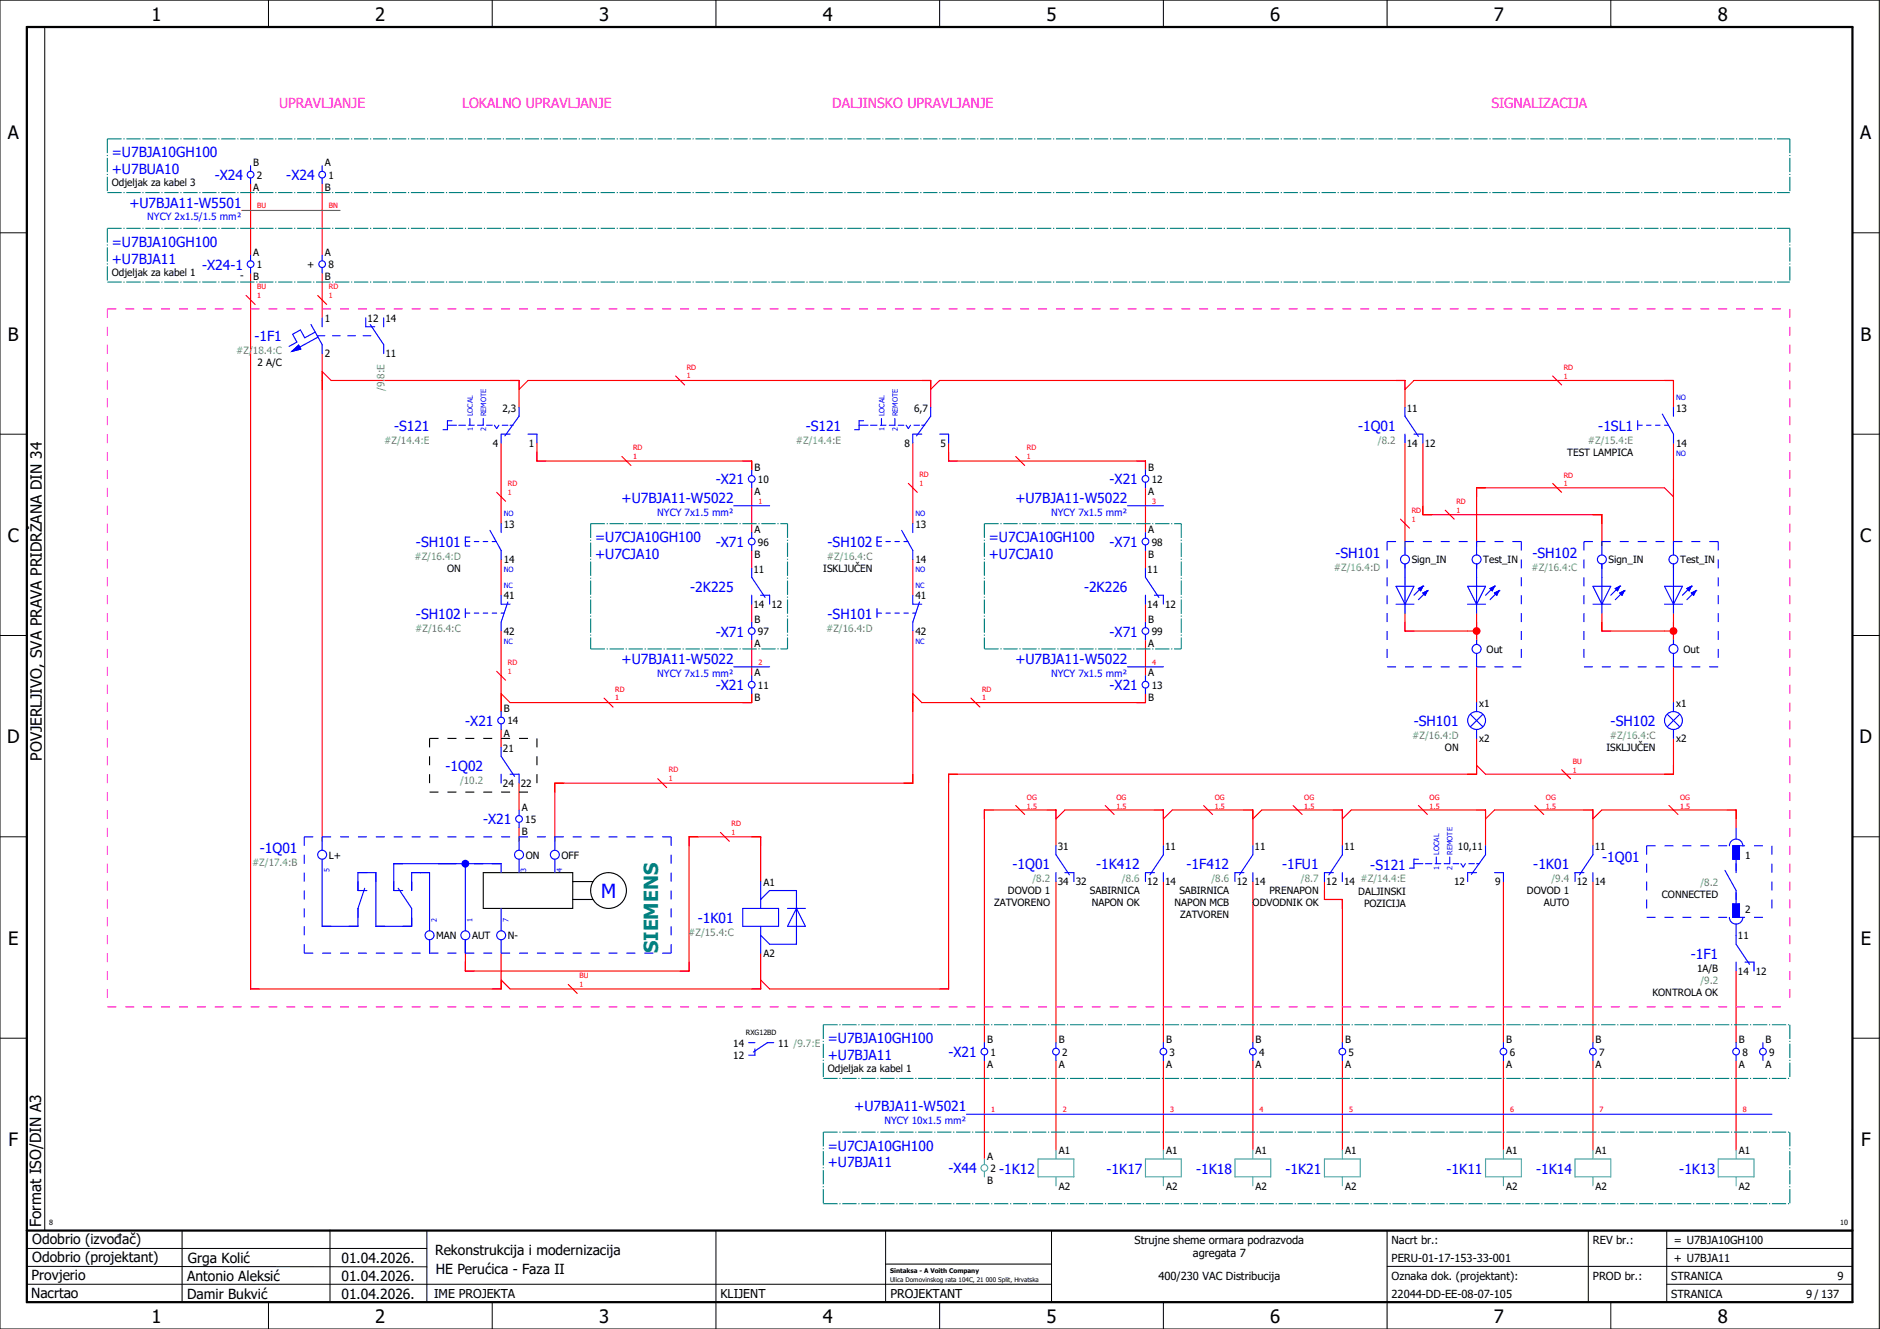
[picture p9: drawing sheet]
<svg xmlns="http://www.w3.org/2000/svg" width="420mm" height="297mm" viewBox="0 0 420 297" stroke-linecap="round" stroke-linejoin="round" font-family="sans-serif">
<g fill="none" stroke="#000" stroke-width=".22">
<path d="M0 0h420v297h-420zM10 6v269M60 0v6M110 0v6M160 0v6M210 0v6M260 0v6M310 0v6M360 0v6M0 52h6M414 52h6M0 97h6"/>
<path d="M414 97h6M0 142h6M414 142h6M414 176.3v87.4M0 187h6M414 187h6M0 232h6M414 232h6M6 279h89.4M40.7 275v16M73.7 274.9v16M95.4 275.1v16"/>
<path d="M160 275v22M197.9 275.1v16M310 275v22M355 275v16M372.5 279h41.5M372.5 275v16M414 275h-179v16M6 283l89.4 .1M6 287h229M60 291v6M110 291v6M197.9 282.5h37.1"/>
<path d="M210 291v6M260 291v6M310 283h104M360 291v6M372.5 287h41.5"/>
</g>
<path d="M6 6h408v285h-408zM6 275h408" fill="none" stroke="#000" stroke-width=".5"/>
<g fill="none" stroke="#f00" stroke-width=".25">
<path d="M56 41v16M72 41v16M56 61v160h56v-8M72 61v10M72 79v109M74 85h42v6M112 99v18M116 87l2-2h90v6M120 99v4h48v2M204 99v18M210 85h104v6M212 99v4h44v2"/>
<path d="M314 99v23M316 85h58v6M318 99v16h40v7M374 99v23M168 109v10M256 109v10M372 109h-42v13M112 125v8M168 123v4M168 135v4M204 125v8M256 123v4"/>
<path d="M256 135v4M314 137v4h16M330 137v7M358 137v4h14M374 137v7M112 155l2 2h54v-2M112 141v18M168 143v8M204 155l2 2h50v-2M204 141v34h-80v13M256 143v8M330 149v8"/>
<path d="M374 149v8M112 163v4M116 175v6M330 165v8h-118v48h-40M374 165v8h-42M116 185v3M170 197v-10h-16v30h-50v-4M236 189v-8h-16v52M236 183l2-2h22v8M236 197v36M260 183l2-2h18v8M260 197v36"/>
<path d="M280 183l2-2h18v8M280 197v36M296 197v4h4v32M300 183l2-2h30v8M332 183l2-2h22v8M336 197v36M356 183l2-2h30v4M356 197v36M170 213v8h-56l-2-2M388 217v16M220 237v22M236 237v20"/>
<path d="M260 237v20M280 237v20M300 237v20M336 237v20M356 237v20M388 237v20"/>
</g>
<path d="M314 126v3M330 126v3M358 126v3M374 126v3" fill="none" stroke="#00f" stroke-width=".25"/>
<circle cx="330" cy="141" r=".88" fill="#f00"/>
<path d="M358 139v2h2M374 139v4M372 141h2" fill="none" stroke="#f00" stroke-width=".25"/>
<circle cx="374" cy="141" r=".88" fill="#f00"/>
<g fill="none" stroke="#f00" stroke-width=".25">
<path d="M74 85l-2-2v4M206 85h2v2l2-2M312 85h2v2l2-2M372 85h2v2M318 113v2h2M332 109h-2v2M356 115h2v2M374 107v4l-2-2M214 173h-2v2M328 173h2v-2l2 2M374 171v2h-2M212 219v2h-2"/>
<path d="M168 221h2v-2l2 2"/>
</g>
<g fill="none" stroke="#000" stroke-width=".25">
<path d="M108 195h20v8h-20zM128 197h4.5"/>
<circle cx="136" cy="199" r="4"/>
</g>
<path d="M72 192v15h8v-4l1.5-4.5M80 197v2h2M84 195v12h8v-4l-3-4.5M88 197v2h2M88 193h24M92 197v2M104 193v15M116 192v3M124 192v3" fill="none" stroke="#00f" stroke-width=".25"/>
<circle cx="104" cy="193" r=".87" fill="#00f"/>
<g fill="none" stroke="#00f" stroke-width=".25">
<path d="M56 37v1.3M56 39.8v1.2M72 37v1.3M72 39.8v1.2M56 57v1.3M56 59.8v1.2M72 57v1.3M72 59.8v1.2M65.2 78.5l1.5-1.4 .5 .9zM69.5 72.5l2.5 4.5v2M70.4 74.2l-2.3 1.3-1-1.8-1.7 1 1 1.8-1.8 .9M70.9 75h1.7"/>
<path d="M71.1 75.3l-4.1 2.3M72 71v2M74.3 75h1.7M77.7 75h1.7M81.2 75h1.7M81.7 71v2h2.1M82.8 72.5l3 4.5v2M85.8 71v2M100 95h2M101 94h-1v2h-1M102.6 95h1.4M104.7 95h1.3"/>
<path d="M105 93.5v1.5M108 93.5v1.5h-1.3M108.8 95h1.2M110.5 95l.5 .8 .5-.8M112.3 95h1.2M114 97h-2v2M114 95h.7M116 91v2l-3.2 4.4M118 97h2v2M192 95h2M193 94h-1v2h-1M194.5 95h1.5"/>
<path d="M196.8 95h1.2M197 93.5v1.5M200 93.5v1.5h-1.2M200.7 95h1.3M202.5 95l.5 .8 .5-.8M204.2 95h1.3M206 97h-2v2M206 95h.7M208 91v2l-3.2 4.4M210 97h2v2M314 91v2l3 4.5M314 97v2"/>
<path d="M316 97h2v2M366 95h1M366 94v2M368 95h1M370 95h1M371.5 92.5l2.5 4.5v2M372 95h.9M374 91v2M109.5 118.5l2.5 4.5v2M112 117v2M164 113h8M168 105v1.3"/>
<path d="M168 107.8v1.2M168 119v1.3M201.5 118.5l2.5 4.5v2M204 117v2M252 113h8M256 105v1.3M256 107.8v1.2M256 119v1.3M104 136v2M104 121h1M104 137h1M105 120h-1v2h1"/>
<path d="M106 121h1M106 137h1M108 121h1M108 137h1M110 121h.9M110 137h1M112 133v2h2M112 137h.7M112 139v2M113.5 134.5l-1.5 4.5M168 127v2l3 4.5M168 121.8v1.2"/>
<path d="M168 133v2M168 139v1.3M170 133h2v2M196 121h1M196 136v2M196 137h1M197 120h-1v2h1M198 121h1M198 137h1M200 121h1M200 137h1M202 121h.9"/>
<path d="M202 137h1M204 133v2h2M204 137h.6M204 139v2M205.5 134.5l-1.5 4.5M256 127v2l3 4.5M256 121.8v1.2M256 133v2M256 139v1.3M258 133h2v2M312 131h4l-2 4zM312 135h4"/>
<path d="M314 121v3M314 126v1M314 129v8M317 131.5l1-.5-.5 1zM318 131h.1M318 132.5l1-.5-.5 1zM318 131l-2 2M319 132h.1M319 132l-2 2M328 131h4l-2 4zM328 135h4M330 121v3"/>
<path d="M330 126v1M330 129v8M333 131.5l1-.5-.5 1zM334 131h.1M334 132.5l1-.5-.5 1zM334 131l-2 2M335 132h.1M335 132l-2 2M356 131h4l-2 4zM356 135h4M358 121v3M358 126v1"/>
<path d="M358 129v8M361 131.5l1-.5-.5 1zM362 131h.1M362 132.5l1-.5-.5 1zM362 131l-2 2M363 132h.1M363 132l-2 2M372 131h4l-2 4zM372 135h4M374 121v3M374 126v1M374 129v8"/>
<path d="M377 131.5l1-.5-.5 1zM378 131h.1M378 132.5l1-.5-.5 1zM378 131l-2 2M379 132h.1M379 132l-2 2M112 159v1.3M164 149h8M168 141.8v1.2M168 151v1.3M168 153.8v1.2M252 149h8"/>
<path d="M256 141.8v1.2M256 151v1.3M256 153.8v1.2M328.6 159.6l2.8 2.8M330 143v1M330 146v3M330 157v2M331.4 159.6l-2.8 2.8M372.6 159.6l2.8 2.8M374 143v1M374 146v3M374 157v2"/>
<path d="M375.4 159.6l-2.8 2.8M112 167v2l3 4.5M112 161.8v1.2M112 173v2M114 173h2v2M330 163v2M374 163v2M72 187v3M84 197v-2h-4v4M90 193h-2v6M92 199v-4h4v13M110 193h2v2"/>
<path d="M116 181v1.3M116 183.8v1.2M116 187v3M124 187v3M170 197v6M236 189v2l3 4.5M236 195v2M238 195h2v2M258 195h-2v2M260 195v2M260 189v2l-3 4.5M278 195h-2v2"/>
<path d="M280 195v2M280 189v2l-3 4.5M298 195h-2v2M300 195v2M300 189v2l-3 4.5M316 193h2M317 192h-1v2h-1M318.5 193h1.5M320.8 193h1.2M321 191.5v1.5M324 191.5v1.5h-1.2M324.7 193h1.3"/>
<path d="M326.5 193l.5 .8 .5-.8M328.2 193h1.3M330 193h.7M330 195h-2v2M332 189v2l-3.2 4.4M334 195h2v2M354 195h-2v2M356 195v2M356 189v2l-3 4.5M385.5 194.5l2.5 4.5v3M386.5 189a1.5 1.5 0 0 1 1.5-1.5 1.5 1.5 0 0 1 1.5 1.5M387.3 189h1.5v3h-1.5z"/>
<path d="M388 185v2.5M388 192v3M96 210v3M104 210v3M112 203v5M112 210v3M166 203h8v4h-8zM170 207v6M170 201l2-2h6v12h-6l-2-2M176 203h4M178 203h.1M178 203l2 4h-4z"/>
<path d="M386.5 205a1.5 1.5 0 0 0 1.5 1.5 1.5 1.5 0 0 0 1.5-1.5M387.3 202h1.5v3h-1.5zM388 206.5v4.5l3 4.5M388 215v2M390 215h2v2M167.3 233h1.4M168.7 234.4v1.4h-1.4M172.9 233h-1.4l-3.1 2.1M220 233v1.3M220 235.8v1.2M236 233v1.3M236 235.8v1.2"/>
<path d="M260 233v1.3M260 235.8v1.2M280 233v1.3M280 235.8v1.2M300 233v1.3M300 235.8v1.2M336 233v1.3M336 235.8v1.2M356 233v1.3M356 235.8v1.2M388 233v1.3M388 235.8v1.2"/>
<path d="M394 233v1.3M394 235.8v1.2M216 249h180"/>
<circle cx="56" cy="39" r=".75"/>
<circle cx="72" cy="39" r=".75"/>
<circle cx="56" cy="59" r=".75"/>
<circle cx="72" cy="59" r=".75"/>
<circle cx="168" cy="107" r=".75"/>
<circle cx="256" cy="107" r=".75"/>
<circle cx="168" cy="121" r=".75"/>
<circle cx="256" cy="121" r=".75"/>
<circle cx="314" cy="125" r="1"/>
<circle cx="330" cy="125" r="1"/>
<circle cx="358" cy="125" r="1"/>
<circle cx="374" cy="125" r="1"/>
<circle cx="168" cy="153" r=".75"/>
<circle cx="168" cy="141" r=".75"/>
<circle cx="256" cy="153" r=".75"/>
<circle cx="256" cy="141" r=".75"/>
<circle cx="330" cy="145" r="1"/>
<circle cx="374" cy="145" r="1"/>
<circle cx="112" cy="161" r=".75"/>
<circle cx="330" cy="161" r="2"/>
<circle cx="374" cy="161" r="2"/>
<circle cx="72" cy="191" r="1"/>
<circle cx="116" cy="183" r=".75"/>
<circle cx="116" cy="191" r="1"/>
<circle cx="124" cy="191" r="1"/>
<circle cx="96" cy="209" r="1"/>
<circle cx="104" cy="209" r="1"/>
<circle cx="112" cy="209" r="1"/>
<circle cx="220" cy="235" r=".75"/>
<circle cx="236" cy="235" r=".75"/>
<circle cx="260" cy="235" r=".75"/>
<circle cx="280" cy="235" r=".75"/>
<circle cx="300" cy="235" r=".75"/>
<circle cx="336" cy="235" r=".75"/>
<circle cx="356" cy="235" r=".75"/>
<circle cx="388" cy="235" r=".75"/>
<circle cx="394" cy="235" r=".75"/>
</g>
<path d="M128 201h4.5" fill="none" stroke="#000" stroke-width=".25"/>
<g fill="none" stroke="#00f" stroke-width=".25" stroke-dasharray="2 2" stroke-linecap="butt">
<path d="M310 121h30M310 121v28M340 121v28M354 121h30M354 121v28M384 121v28M310 149h30M354 149h30M68 187h82M68 187v26M150 187v26M368 189h28"/>
<path d="M368 189v16M396 189v16M68 213h82M368 205h28"/>
</g>
<path d="M96 177h24M96 165h24M96 165v12M120 165v12" fill="none" stroke="#000" stroke-width=".25" stroke-dasharray="2 2" stroke-linecap="butt"/>
<path d="M24 69h376M24 69v156M400 69v156M24 225h376" fill="none" stroke="#f0f" stroke-width=".25" stroke-dasharray="2 2" stroke-linecap="butt"/>
<g fill="none" stroke="#007f7f" stroke-width=".25" stroke-dasharray="3.2 .4 .3 .4" stroke-linecap="butt">
<path d="M24 31h376M24 31v12M400 31v12M24 43h376M24 51h376M24 51v12M400 51v12M24 63h376M132 117h44M132 117v28M176 117v28M220 117h44"/>
<path d="M220 117v28M264 117v28M132 145h44M220 145h44M184 229h216M184 229v12M400 229v12M184 253h216M184 253v16M184 241h216M400 253v16M184 269h216"/>
</g>
<g fill="#00f" stroke="#00f" stroke-width=".22">
<path d="M387.3 189h1.5v3h-1.5z"/>
<path d="M387.3 202h1.5v3h-1.5z"/>
<path d="M318 132.5l1-.5-.5 1z"/>
<path d="M317 131.5l1-.5-.5 1z"/>
<path d="M334 132.5l1-.5-.5 1z"/>
<path d="M333 131.5l1-.5-.5 1z"/>
<path d="M362 132.5l1-.5-.5 1z"/>
<path d="M361 131.5l1-.5-.5 1z"/>
<path d="M378 132.5l1-.5-.5 1z"/>
<path d="M377 131.5l1-.5-.5 1z"/>
<path d="M65.2 78.5l1.5-1.4 .5 .9z"/>
</g>
<g fill="none" stroke="#52a5a5" stroke-width=".25">
<path d="M220 259v1.3M232 259h8v4h-8zM236 257v2M256 259h8v4h-8zM260 257v2M276 259h8v4h-8zM280 257v2M296 259h8v4h-8zM300 257v2M332 259h8v4h-8zM336 257v2M352 259h8v4h-8z"/>
<path d="M356 257v2M384 259h8v4h-8zM388 257v2M220 261.8v1.2M236 263v2M260 263v2M280 263v2M300 263v2M336 263v2M356 263v2M388 263v2"/>
<circle cx="220" cy="261" r=".75"/>
</g>
<g fill="none" stroke="#f00" stroke-width=".25">
<path d="M55 66l2 2M71 66l2 2M151 84l2 2M347 84l2 2M111 110l2 2M139 102l2 2M203 108l2 2M227 102l2 2M313 116l2 2M323 114l2 2M347 108l2 2M111 150l2 2"/>
<path d="M135 156l2 2M217 156l2 2M147 174l2 2M349 172l2 2M161 186l2 2M227 180l2 2M247 180l2 2M269 180l2 2M289 180l2 2M317 180l2 2M343 180l2 2M373 180l2 2"/>
<path d="M127 220l2 2"/>
</g>
<path d="M54 47h22" fill="none" stroke="#a57c00" stroke-width=".25"/>
<text font-size="4.3" fill="#00f" x="134.3" y="200.8">M</text>
<text font-size="4.3" fill="#007f7f" x="147.1" y="213" transform="rotate(-90 147.1 213)">SIEMENS</text>
<g font-size="4.1">
<text x="33.9" y="4.7">1</text>
<text x="83.9" y="4.7">2</text>
<text x="133.9" y="4.7">3</text>
<text x="183.9" y="4.7">4</text>
<text x="233.9" y="4.7">5</text>
<text x="283.9" y="4.7">6</text>
<text x="333.9" y="4.7">7</text>
<text x="383.9" y="4.7">8</text>
<text x="1.8" y="31.2">A</text>
<text x="415.8" y="31.2">A</text>
<text x="1.8" y="76.2">B</text>
<text x="415.8" y="76.2">B</text>
<text x="1.8" y="121.2">C</text>
<text x="415.8" y="121.2">C</text>
<text x="1.6" y="166.2">D</text>
<text x="415.6" y="166.2">D</text>
<text x="1.8" y="211.2">E</text>
<text x="415.8" y="211.2">E</text>
<text x="1.9" y="256.2">F</text>
<text x="415.9" y="256.2">F</text>
<text x="33.9" y="295.7">1</text>
<text x="83.9" y="295.7">2</text>
<text x="133.9" y="295.7">3</text>
<text x="183.9" y="295.7">4</text>
<text x="233.9" y="295.7">5</text>
<text x="283.9" y="295.7">6</text>
<text x="333.9" y="295.7">7</text>
<text x="383.9" y="295.7">8</text>
</g>
<g font-size="3.4">
<text x="9.4" y="170" transform="rotate(-90 9.4 170)">POVJERLJIVO, SVA PRAVA PRIDRŽANA DIN 34</text>
<text x="9.2" y="274.3" transform="rotate(-90 9.2 274.3)">Format ISO/DIN A3</text>
</g>
<g font-size="3.1" fill="#f0f">
<text x="62.4" y="24.1">UPRAVLJANJE</text>
<text x="103.3" y="24.1">LOKALNO UPRAVLJANJE</text>
<text x="186" y="24.1">DALJINSKO UPRAVLJANJE</text>
<text x="333.3" y="24.1">SIGNALIZACIJA</text>
</g>
<g font-size="3.1" fill="#00f">
<text x="25" y="35.1">=U7BJA10GH100</text>
<text x="25" y="38.9">+U7BUA10</text>
<text x="48" y="40.3">-X24</text>
<text x="64" y="40.3">-X24</text>
<text x="28.9" y="46.4">+U7BJA11-W5501</text>
<text x="25" y="55.1">=U7BJA10GH100</text>
<text x="25" y="58.9">+U7BJA11</text>
<text x="45.2" y="60.3">-X24-1</text>
<text x="56.9" y="76.3">-1F1</text>
<text x="88.1" y="96.3">-S121</text>
<text x="180.1" y="96.3">-S121</text>
<text x="303.5" y="96.4">-1Q01</text>
<text x="357.2" y="96.3">-1SL1</text>
<text x="138.9" y="112.4">+U7BJA11-W5022</text>
<text x="160" y="108.3">-X21</text>
<text x="226.9" y="112.4">+U7BJA11-W5022</text>
<text x="248" y="108.3">-X21</text>
<text x="93" y="122.3">-SH101</text>
<text x="133" y="121.1">=U7CJA10GH100</text>
<text x="133" y="124.9">+U7CJA10</text>
<text x="160" y="122.3">-X71</text>
<text x="185" y="122.3">-SH102</text>
<text x="221" y="121.1">=U7CJA10GH100</text>
<text x="221" y="124.9">+U7CJA10</text>
<text x="248" y="122.3">-X71</text>
<text x="298.5" y="124.6">-SH101</text>
<text x="342.5" y="124.6">-SH102</text>
<text x="154.3" y="132.3">-2K225</text>
<text x="242.3" y="132.3">-2K226</text>
<text x="93" y="138.3">-SH102</text>
<text x="160" y="142.3">-X71</text>
<text x="185" y="138.3">-SH101</text>
<text x="248" y="142.3">-X71</text>
<text x="138.9" y="148.4">+U7BJA11-W5022</text>
<text x="226.9" y="148.4">+U7BJA11-W5022</text>
<text x="160" y="154.3">-X21</text>
<text x="248" y="154.3">-X21</text>
<text x="104" y="162.3">-X21</text>
<text x="316" y="162.3">-SH101</text>
<text x="360" y="162.3">-SH102</text>
<text x="99.6" y="172.3">-1Q02</text>
<text x="108" y="184.3">-X21</text>
<text x="58.1" y="190.6">-1Q01</text>
<text x="226.3" y="194.2">-1Q01</text>
<text x="245" y="194.2">-1K412</text>
<text x="265.2" y="194.2">-1F412</text>
<text x="286.5" y="194.2">-1FU1</text>
<text x="306.3" y="194.4">-S121</text>
<text x="342.7" y="194.2">-1K01</text>
<text x="358.1" y="192.6">-1Q01</text>
<text x="156" y="206.3">-1K01</text>
<text x="377.9" y="214.3">-1F1</text>
<text x="185" y="233.1">=U7BJA10GH100</text>
<text x="185" y="236.9">+U7BJA11</text>
<text x="212" y="236.3">-X21</text>
<text x="190.9" y="248.4">+U7BJA11-W5021</text>
<text x="185" y="257.1">=U7CJA10GH100</text>
<text x="185" y="260.9">+U7BJA11</text>
<text x="212" y="262.3">-X44</text>
<text x="223.3" y="262.4">-1K12</text>
<text x="247.3" y="262.4">-1K17</text>
<text x="267.3" y="262.4">-1K18</text>
<text x="287.3" y="262.4">-1K21</text>
<text x="323.3" y="262.4">-1K11</text>
<text x="343.3" y="262.4">-1K14</text>
<text x="375.3" y="262.4">-1K13</text>
</g>
<g font-size="3.1">
<text x="7.2" y="278.1">Odobrio (izvođač)</text>
<text x="97.2" y="280.5">Rekonstrukcija i modernizacija</text>
<text x="7.1" y="286.1">Provjerio</text>
<text x="7.2" y="282.1">Odobrio (projektant)</text>
<text x="41.8" y="286.2">Antonio Aleksić</text>
<text x="42" y="282.3">Grga Kolić</text>
<text x="76.3" y="282.3">01.04.2026.</text>
<text x="76.3" y="286.3">01.04.2026.</text>
<text x="97.4" y="284.8">HE Perućica - Faza II</text>
<text x="6.9" y="290">Nacrtao</text>
<text x="41.8" y="290.3">Damir Bukvić</text>
<text x="76.3" y="290.3">01.04.2026.</text>
</g>
<g font-size="2.7">
<text x="97" y="290.1">IME PROJEKTA</text>
<text x="161" y="290.1">KLIJENT</text>
<text x="199" y="290.1">PROJEKTANT</text>
</g>
<g font-size="2.5">
<text x="253.5" y="278">Strujne sheme ormara podrazvoda</text>
<text x="266.6" y="281">agregata 7</text>
<text x="311" y="278">Nacrt br.:</text>
<text x="356" y="278">REV br.:</text>
<text x="374.1" y="278">= U7BJA10GH100</text>
<text x="258.9" y="286">400/230 VAC Distribucija</text>
<text x="311" y="286">Oznaka dok. (projektant):</text>
<text x="311" y="282">PERU-01-17-153-33-001</text>
<text x="356" y="286">PROD br.:</text>
<text x="373.5" y="286">STRANICA</text>
<text x="374.1" y="282.1">+ U7BJA11</text>
<text x="410.6" y="286">9</text>
<text x="311" y="290">22044-DD-EE-08-07-105</text>
<text x="373.5" y="290">STRANICA</text>
<text x="403.6" y="290">9 / 137</text>
</g>
<g font-size="2.2">
<text x="25" y="41.6">Odjeljak za kabel 3</text>
<text x="56.6" y="37.2">B</text>
<text x="57.4" y="39.9">2</text>
<text x="72.6" y="37.2">A</text>
<text x="73.4" y="39.9">1</text>
<text x="56.6" y="42.7">A</text>
<text x="72.6" y="42.7">B</text>
<text x="56.6" y="57.2">A</text>
<text x="57.4" y="59.9">1</text>
<text x="68.7" y="59.9">+</text>
<text x="72.6" y="57.2">A</text>
<text x="73.4" y="59.9">8</text>
<text x="25" y="61.6">Odjeljak za kabel 1</text>
<text x="53.6" y="62.5">-</text>
<text x="56.6" y="62.7">B</text>
<text x="72.6" y="62.7">B</text>
<text x="72.6" y="72">1</text>
<text x="82.1" y="72">12</text>
<text x="86.2" y="72">14</text>
<text x="57.5" y="81.9">2 A/C</text>
<text x="72.6" y="79.9">2</text>
<text x="86.2" y="79.9">11</text>
<text x="112.3" y="92">2,3</text>
<text x="204.3" y="92">6,7</text>
<text x="314.4" y="92">11</text>
<text x="374.6" y="92">13</text>
<text x="110.2" y="99.9">4</text>
<text x="118.2" y="99.9">1</text>
<text x="202.2" y="99.9">8</text>
<text x="210.2" y="99.9">5</text>
<text x="314.4" y="99.9">14</text>
<text x="318.4" y="99.9">12</text>
<text x="350.3" y="101.9">TEST LAMPICA</text>
<text x="374.6" y="99.9">14</text>
<text x="168.6" y="105.2">B</text>
<text x="169.4" y="107.9">10</text>
<text x="256.6" y="105.2">B</text>
<text x="257.4" y="107.9">12</text>
<text x="168.6" y="110.7">A</text>
<text x="256.6" y="110.7">A</text>
<text x="112.6" y="118">13</text>
<text x="168.6" y="119.2">A</text>
<text x="204.6" y="118">13</text>
<text x="256.6" y="119.2">A</text>
<text x="112.6" y="125.9">14</text>
<text x="168.6" y="124.7">B</text>
<text x="169.4" y="121.9">96</text>
<text x="204.6" y="125.9">14</text>
<text x="256.6" y="124.7">B</text>
<text x="257.4" y="121.9">98</text>
<text x="315.5" y="125.9">Sign_IN</text>
<text x="331.5" y="125.9">Test_IN</text>
<text x="359.5" y="125.9">Sign_IN</text>
<text x="375.5" y="125.9">Test_IN</text>
<text x="99.9" y="127.9">ON</text>
<text x="168.4" y="128">11</text>
<text x="184" y="127.9">ISKLJUČEN</text>
<text x="256.4" y="128">11</text>
<text x="112.6" y="134">41</text>
<text x="168.4" y="135.9">14</text>
<text x="172.4" y="135.9">12</text>
<text x="204.6" y="134">41</text>
<text x="256.4" y="135.9">14</text>
<text x="260.4" y="135.9">12</text>
<text x="112.6" y="141.9">42</text>
<text x="168.6" y="139.2">B</text>
<text x="169.4" y="141.9">97</text>
<text x="204.6" y="141.9">42</text>
<text x="256.6" y="139.2">B</text>
<text x="257.4" y="141.9">99</text>
<text x="168.6" y="144.7">A</text>
<text x="256.6" y="144.7">A</text>
<text x="332.2" y="145.9">Out</text>
<text x="376.3" y="145.9">Out</text>
<text x="168.6" y="151.2">A</text>
<text x="169.4" y="153.9">11</text>
<text x="256.6" y="151.2">A</text>
<text x="257.4" y="153.9">13</text>
<text x="112.6" y="159.2">B</text>
<text x="113.4" y="161.9">14</text>
<text x="168.6" y="156.7">B</text>
<text x="256.6" y="156.7">B</text>
<text x="330.6" y="158">x1</text>
<text x="374.6" y="158">x1</text>
<text x="112.4" y="168">21</text>
<text x="112.6" y="164.7">A</text>
<text x="322.9" y="167.9">ON</text>
<text x="330.6" y="165.9">x2</text>
<text x="359" y="167.9">ISKLJUČEN</text>
<text x="374.6" y="165.9">x2</text>
<text x="112.4" y="175.9">24</text>
<text x="116.4" y="175.9">22</text>
<text x="116.6" y="181.2">A</text>
<text x="117.4" y="183.9">15</text>
<text x="73.5" y="191.9">L+</text>
<text x="116.6" y="186.7">B</text>
<text x="117.5" y="191.9">ON</text>
<text x="125.5" y="191.9">OFF</text>
<text x="236.4" y="190">31</text>
<text x="260.4" y="190">11</text>
<text x="280.4" y="190">11</text>
<text x="300.4" y="190">11</text>
<text x="325.8" y="190">10,11</text>
<text x="356.4" y="190">11</text>
<text x="170.6" y="198">A1</text>
<text x="236.4" y="197.9">34</text>
<text x="240.4" y="197.9">32</text>
<text x="256.4" y="197.9">12</text>
<text x="260.4" y="197.9">14</text>
<text x="276.4" y="197.9">12</text>
<text x="280.4" y="197.9">14</text>
<text x="296.4" y="197.9">12</text>
<text x="300.4" y="197.9">14</text>
<text x="325" y="197.9">12</text>
<text x="334.2" y="197.9">9</text>
<text x="352.4" y="197.9">12</text>
<text x="356.4" y="197.9">14</text>
<text x="390" y="192.1">1</text>
<text x="222.2" y="202.5">ZATVORENO</text>
<text x="225.3" y="199.8">DOVOD 1</text>
<text x="243.6" y="199.8">SABIRNICA</text>
<text x="244" y="202.5">NAPON OK</text>
<text x="262.5" y="202.5">NAPON MCB</text>
<text x="263.6" y="199.8">SABIRNICA</text>
<text x="279.9" y="202.5">ODVODNIK OK</text>
<text x="283.7" y="199.8">PRENAPON</text>
<text x="303.6" y="199.9">DALJINSKI</text>
<text x="304.8" y="202.6">POZICIJA</text>
<text x="341.3" y="199.8">DOVOD 1</text>
<text x="345" y="202.5">AUTO</text>
<text x="371.4" y="200.6">CONNECTED</text>
<text x="97.5" y="209.9">MAN</text>
<text x="105.5" y="209.9">AUT</text>
<text x="113.5" y="209.9">N-</text>
<text x="263.8" y="205.2">ZATVOREN</text>
<text x="388.4" y="210">11</text>
<text x="390" y="204">2</text>
<text x="170.6" y="213.9">A2</text>
<text x="379.3" y="217.2">1A/B</text>
<text x="388.4" y="217.9">14</text>
<text x="392.4" y="217.9">12</text>
<text x="369.3" y="222.6">KONTROLA OK</text>
<text x="163.9" y="233.9">14</text>
<text x="173.9" y="233.9">11 /9.7:E</text>
<text x="220.6" y="233.2">B</text>
<text x="236.6" y="233.2">B</text>
<text x="260.6" y="233.2">B</text>
<text x="280.6" y="233.2">B</text>
<text x="300.6" y="233.2">B</text>
<text x="336.6" y="233.2">B</text>
<text x="356.6" y="233.2">B</text>
<text x="388.6" y="233.2">B</text>
<text x="394.6" y="233.2">B</text>
<text x="163.9" y="236.7">12</text>
<text x="185" y="239.6">Odjeljak za kabel 1</text>
<text x="220.6" y="238.7">A</text>
<text x="221.4" y="235.9">1</text>
<text x="236.6" y="238.7">A</text>
<text x="237.4" y="235.9">2</text>
<text x="260.6" y="238.7">A</text>
<text x="261.4" y="235.9">3</text>
<text x="280.6" y="238.7">A</text>
<text x="281.4" y="235.9">4</text>
<text x="300.6" y="238.7">A</text>
<text x="301.4" y="235.9">5</text>
<text x="336.6" y="238.7">A</text>
<text x="337.4" y="235.9">6</text>
<text x="356.6" y="238.7">A</text>
<text x="357.4" y="235.9">7</text>
<text x="388.6" y="238.7">A</text>
<text x="389.4" y="235.9">8</text>
<text x="394.6" y="238.7">A</text>
<text x="395.4" y="235.9">9</text>
<text x="236.6" y="258">A1</text>
<text x="260.6" y="258">A1</text>
<text x="280.6" y="258">A1</text>
<text x="300.6" y="258">A1</text>
<text x="336.6" y="258">A1</text>
<text x="356.6" y="258">A1</text>
<text x="388.6" y="258">A1</text>
<text x="220.6" y="259.2">A</text>
<text x="221.4" y="261.9">2</text>
<text x="220.6" y="264.7">B</text>
<text x="236.6" y="265.9">A2</text>
<text x="260.6" y="265.9">A2</text>
<text x="280.6" y="265.9">A2</text>
<text x="300.6" y="265.9">A2</text>
<text x="336.6" y="265.9">A2</text>
<text x="356.6" y="265.9">A2</text>
<text x="388.6" y="265.9">A2</text>
</g>
<g font-size="2.2" fill="#00f">
<text x="32.9" y="49.3">NYCY 2x1.5/1.5 mm²</text>
<text x="146.9" y="115.3">NYCY 7x1.5 mm²</text>
<text x="234.9" y="115.3">NYCY 7x1.5 mm²</text>
<text x="146.9" y="151.3">NYCY 7x1.5 mm²</text>
<text x="234.9" y="151.3">NYCY 7x1.5 mm²</text>
<text x="197.7" y="251.3">NYCY 10x1.5 mm²</text>
</g>
<g font-size="2.2" fill="#7ca552">
<text x="52.8" y="79.2">#Z/18.4:C</text>
<text x="85.9" y="87.4" transform="rotate(-90 85.9 87.4)">/9.8:E</text>
<text x="85.9" y="99.2">#Z/14.4:E</text>
<text x="177.9" y="99.2">#Z/14.4:E</text>
<text x="308" y="99.3">/8.2</text>
<text x="354.9" y="99.2">#Z/15.4:E</text>
<text x="92.6" y="125.2">#Z/16.4:D</text>
<text x="184.8" y="125.2">#Z/16.4:C</text>
<text x="298.1" y="127.5">#Z/16.4:D</text>
<text x="342.3" y="127.5">#Z/16.4:C</text>
<text x="92.8" y="141.2">#Z/16.4:C</text>
<text x="184.6" y="141.2">#Z/16.4:D</text>
<text x="315.6" y="165.2">#Z/16.4:D</text>
<text x="359.8" y="165.2">#Z/16.4:C</text>
<text x="102.8" y="175.2">/10.2</text>
<text x="56.3" y="193.5">#Z/17.4:B</text>
<text x="230.7" y="197.1">/8.2</text>
<text x="250.7" y="197.1">/8.6</text>
<text x="270.7" y="197.1">/8.6</text>
<text x="290.7" y="197.1">/8.7</text>
<text x="304.1" y="197.2">#Z/14.4:E</text>
<text x="346.7" y="197.1">/9.4</text>
<text x="380" y="197.9">/8.2</text>
<text x="153.8" y="209.2">#Z/15.4:C</text>
<text x="380" y="219.9">/9.2</text>
</g>
<g font-size="1.6" fill="#f00">
<text x="57.5" y="46.5">BU</text>
<text x="73.5" y="46.5">BN</text>
<text x="57.5" y="64.6">BU</text>
<text x="73.5" y="64.6">RD</text>
<text x="57.5" y="66.5">1</text>
<text x="73.5" y="66.5">1</text>
<text x="153.5" y="82.6">RD</text>
<text x="349.5" y="82.8">RD</text>
<text x="153.5" y="84.5">1</text>
<text x="349.5" y="84.7">1</text>
<text x="141.5" y="100.6">RD</text>
<text x="229.5" y="100.6">RD</text>
<text x="141.5" y="102.5">1</text>
<text x="205.5" y="106.6">RD</text>
<text x="229.5" y="102.5">1</text>
<text x="349.5" y="106.8">RD</text>
<text x="113.5" y="110.5">1</text>
<text x="113.5" y="108.6">RD</text>
<text x="169.5" y="112.5">1</text>
<text x="205.5" y="108.5">1</text>
<text x="257.5" y="112.5">3</text>
<text x="325.5" y="112.8">RD</text>
<text x="349.5" y="108.7">1</text>
<text x="315.5" y="116.7">1</text>
<text x="315.5" y="114.8">RD</text>
<text x="325.5" y="114.7">1</text>
<text x="113.5" y="148.6">RD</text>
<text x="169.5" y="148.5">2</text>
<text x="257.5" y="148.5">4</text>
<text x="113.5" y="150.5">1</text>
<text x="137.5" y="154.6">RD</text>
<text x="219.5" y="154.6">RD</text>
<text x="137.5" y="156.5">1</text>
<text x="219.5" y="156.5">1</text>
<text x="149.5" y="172.6">RD</text>
<text x="351.5" y="172.7">1</text>
<text x="351.5" y="170.8">BU</text>
<text x="149.5" y="174.5">1</text>
<text x="229.5" y="178.8">OG</text>
<text x="249.5" y="178.8">OG</text>
<text x="271.5" y="178.8">OG</text>
<text x="291.5" y="178.8">OG</text>
<text x="319.5" y="178.8">OG</text>
<text x="345.5" y="178.8">OG</text>
<text x="375.5" y="178.8">OG</text>
<text x="163.5" y="184.6">RD</text>
<text x="229.5" y="180.7">1.5</text>
<text x="249.5" y="180.7">1.5</text>
<text x="271.5" y="180.7">1.5</text>
<text x="291.5" y="180.7">1.5</text>
<text x="319.5" y="180.7">1.5</text>
<text x="345.5" y="180.7">1.5</text>
<text x="375.5" y="180.7">1.5</text>
<text x="163.5" y="186.5">1</text>
<text x="129.5" y="220.5">1</text>
<text x="129.5" y="218.6">BU</text>
<text x="221.5" y="248.5">1</text>
<text x="237.5" y="248.5">2</text>
<text x="261.5" y="248.5">3</text>
<text x="281.5" y="248.5">4</text>
<text x="301.5" y="248.5">5</text>
<text x="337.5" y="248.5">6</text>
<text x="357.5" y="248.5">7</text>
<text x="389.5" y="248.5">8</text>
</g>
<g font-size="1.6" fill="#00f">
<text x="374.6" y="89.4">NO</text>
<text x="105.6" y="93" transform="rotate(-90 105.6 93)">LOCAL</text>
<text x="108.6" y="93" transform="rotate(-90 108.6 93)">REMOTE</text>
<text x="197.6" y="93" transform="rotate(-90 197.6 93)">LOCAL</text>
<text x="200.6" y="93" transform="rotate(-90 200.6 93)">REMOTE</text>
<text x="105.6" y="96.4" transform="rotate(-90 105.6 96.4)">1</text>
<text x="108.6" y="96.4" transform="rotate(-90 108.6 96.4)">2</text>
<text x="197.6" y="96.4" transform="rotate(-90 197.6 96.4)">1</text>
<text x="200.6" y="96.4" transform="rotate(-90 200.6 96.4)">2</text>
<text x="374.6" y="102">NO</text>
<text x="112.6" y="115.4">NO</text>
<text x="204.6" y="115.4">NO</text>
<text x="112.6" y="128">NO</text>
<text x="112.6" y="131.4">NC</text>
<text x="204.6" y="128">NO</text>
<text x="204.6" y="131.4">NC</text>
<text x="112.6" y="144">NC</text>
<text x="204.6" y="144">NC</text>
<text x="321.6" y="191" transform="rotate(-90 321.6 191)">LOCAL</text>
<text x="324.6" y="191" transform="rotate(-90 324.6 191)">REMOTE</text>
<text x="73.6" y="194.9" transform="rotate(-90 73.6 194.9)">5</text>
<text x="117.6" y="194.9" transform="rotate(-90 117.6 194.9)">3</text>
<text x="125.6" y="194.9" transform="rotate(-90 125.6 194.9)">4</text>
<text x="321.6" y="194.4" transform="rotate(-90 321.6 194.4)">1</text>
<text x="324.6" y="194.4" transform="rotate(-90 324.6 194.4)">2</text>
<text x="97.6" y="206" transform="rotate(-90 97.6 206)">2</text>
<text x="105.6" y="206" transform="rotate(-90 105.6 206)">1</text>
<text x="113.6" y="206" transform="rotate(-90 113.6 206)">7</text>
</g>
<g font-size="1.6">
<text x="166.7" y="231.4">RXG12BD</text>
<text x="11" y="273.7">8</text>
<text x="411.2" y="273.7">10</text>
</g>
<g font-size="1.4">
<text x="198.9" y="284.4">Sintaksa - A Voith Company</text>
<text x="198.9" y="286.4">Ulica Domovinskog rata 104C, 21 000 Split, Hrvatska</text>
</g>
</svg>
